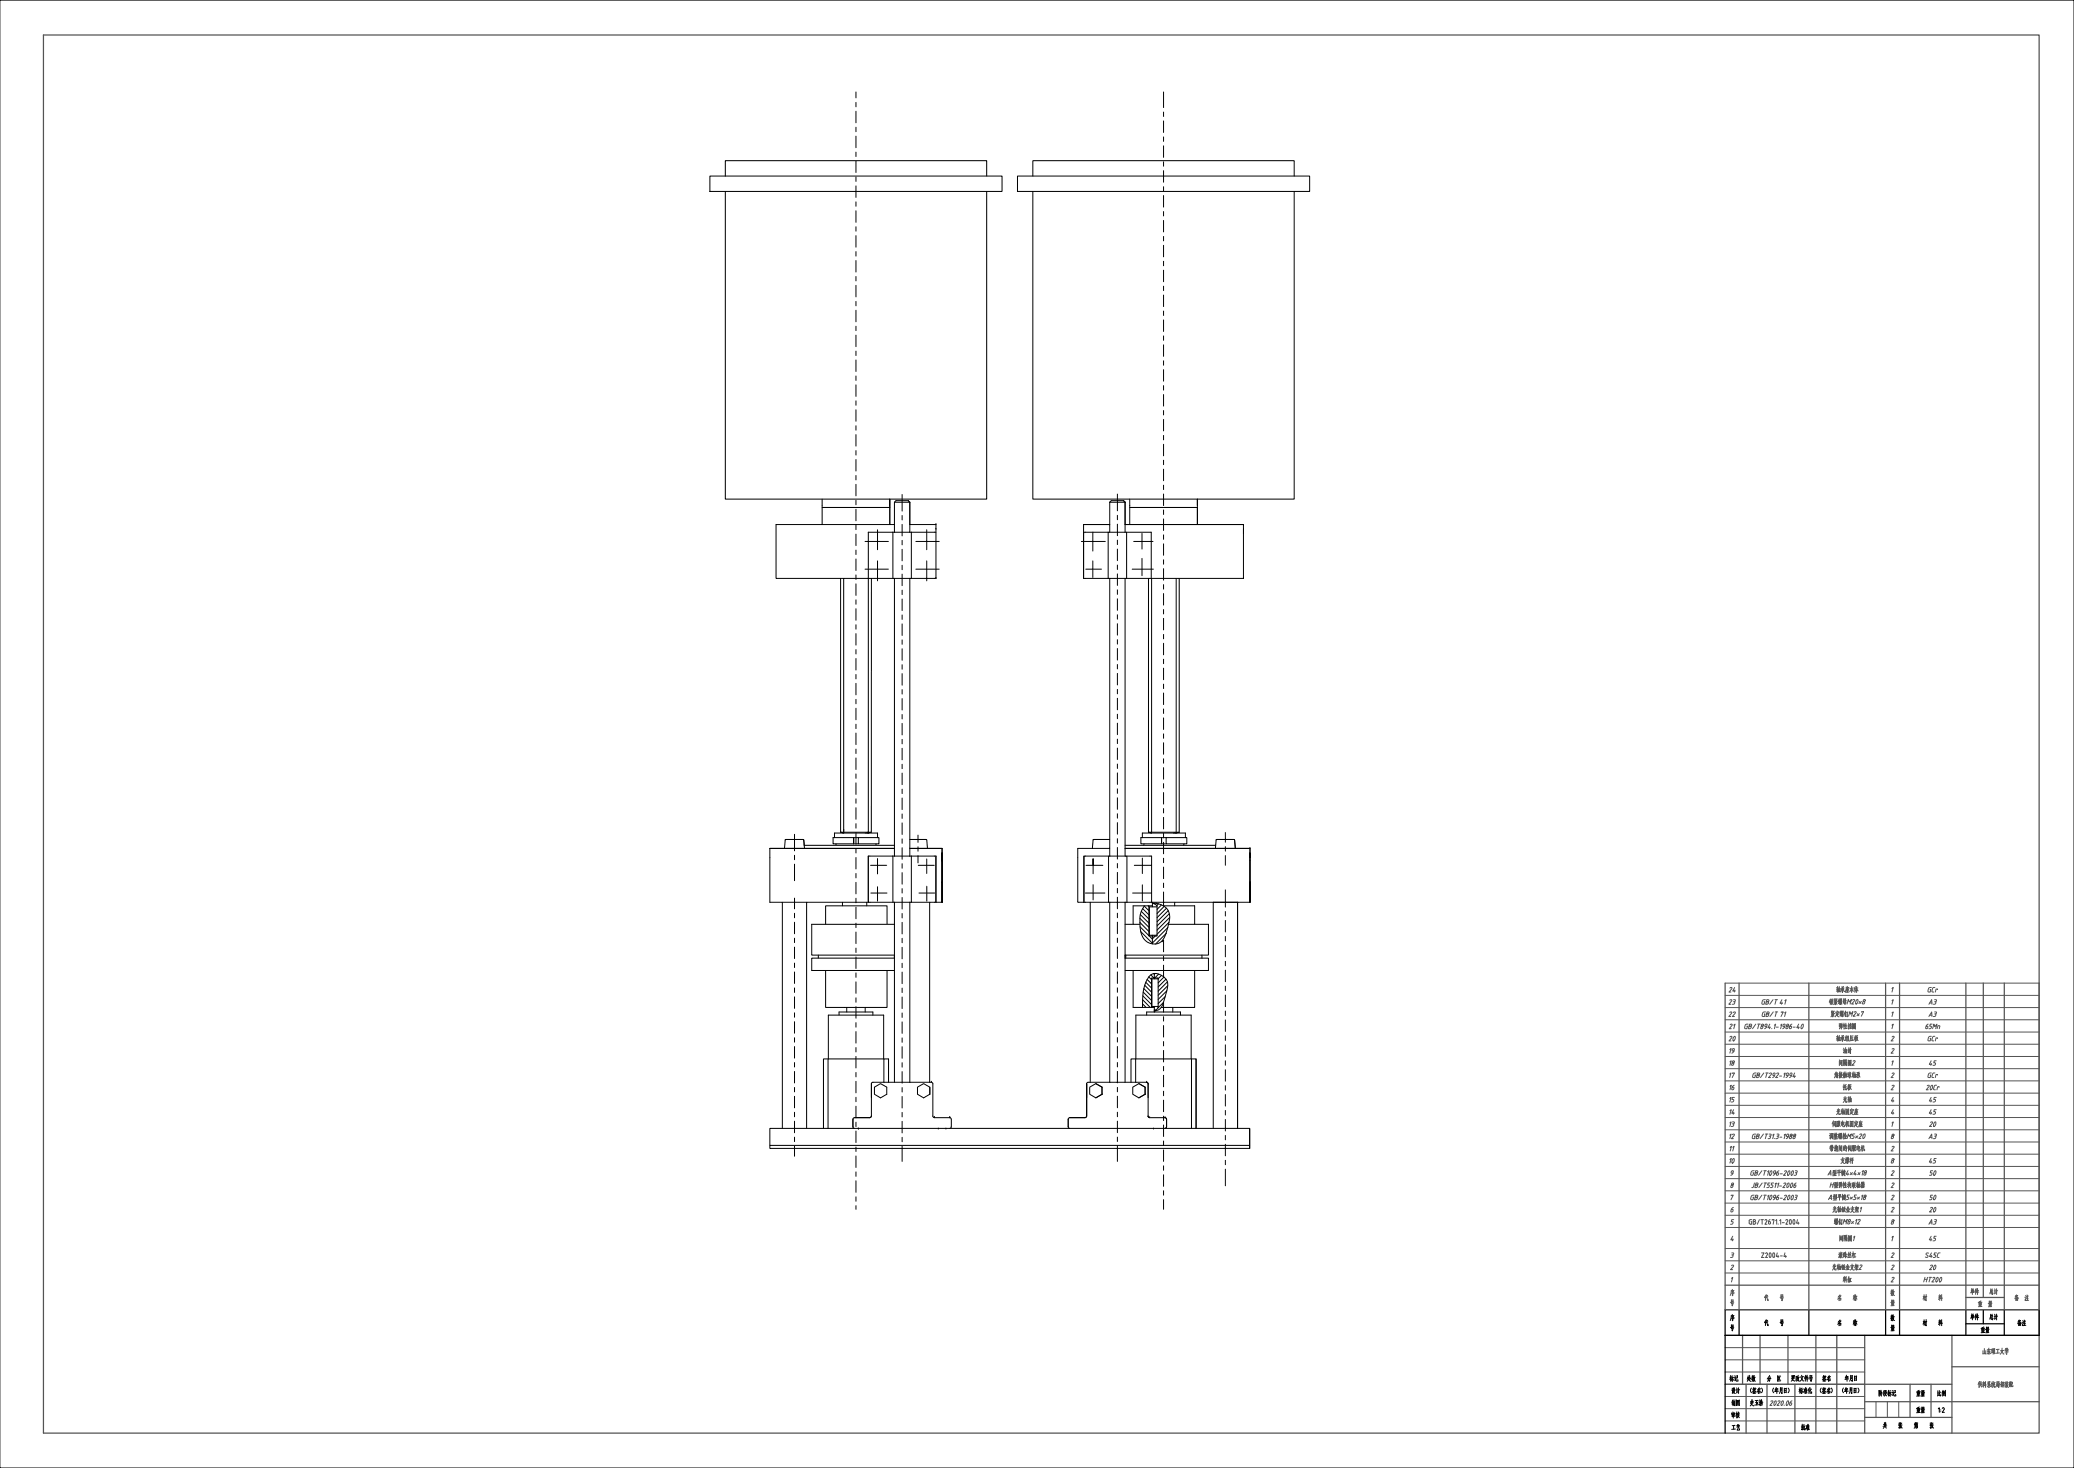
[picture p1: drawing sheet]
<svg xmlns="http://www.w3.org/2000/svg" width="1189mm" height="841mm" viewBox="0 0 1189 841" stroke-linecap="round" stroke-linejoin="round" font-family="sans-serif">
<!-- layer: 0 -->
<g fill="none" stroke="#000" stroke-width=".57">
<path d="M0 0h1189v841h-1189M1004 795a1.8 1.8 0 0 0 0 3M1005 797v1M1005 795v1M1005 796h.1M1005 797l1 1M1006 796l1 1M1006 796l-2 2M1006 796h-1M1006 797h-1M1006 795v1M1006 797v1"/>
<path d="M1006 796h.1M1006 798h-1M1007 796h-1M1008 796h.1M1008 797v1M1008 797h1v1M1008 796h1l-2 2M1008 795l-1 1M1009 798h-1M1010 795a1.8 1.8 0 0 1 0 3M1017 795a1.8 1.8 0 0 0 0 3M1018 796v1"/>
<path d="M1018 795l-1 1M1019 796v2M1019 796h-1M1019 797h-2M1021 795l-1 3M1021 796h.1M1021 797h.1M1022 795v3h-1M1022 795h-1M1023 795v3M1023 796l1-1v3M1024 796l-1 1"/>
<path d="M1024 798h-1M1025 795a1.8 1.8 0 0 1 0 3M1044 795a1.8 1.8 0 0 0 0 3M1045 797v1M1045 795v1M1045 796h.1M1045 797l1 1M1046 796l1 1M1046 796l-2 2M1046 796h-1M1046 797h-1M1046 795v1"/>
<path d="M1046 797v1M1046 796h.1M1046 798h-1M1047 796h-1M1048 796h.1M1048 797v1M1048 797h1v1M1048 796h1l-2 2M1048 795l-1 1M1049 798h-1M1050 795a1.8 1.8 0 0 1 0 3M1057 795a1.8 1.8 0 0 0 0 3"/>
<path d="M1058 796v1M1058 795l-1 1M1059 796v2M1059 796h-1M1059 797h-2M1061 795l-1 3M1061 796h.1M1061 797h.1M1062 795v3h-1M1062 795h-1M1063 795v3M1063 796l1-1v3"/>
<path d="M1064 796l-1 1M1064 798h-1M1065 795a1.8 1.8 0 0 1 0 3M1111 807h1v2M1112 808h.1M1112 809h.1M1114 807h1l-2 2h2M1114 806l-1 1"/>
</g>
<g fill="none" stroke="#545454" stroke-width=".72">
<path d="M25 20h1144v801h-1144zM989 563v187h180v-187M997 563v187M1037 563v187M1081 563v187M1089 563v187M1127 563v187M1137 563v180M1149 563v187M989 736h180M1127 743h22M989 765h180"/>
<path d="M999 765v28M1009 765v28M1025 765v28M1041 765v56M1053 765v56M1069 765v56M1119 765v28M989 793h130v28M1001 793v28M1013 793v28M1029 793v28M1095 793v19"/>
<path d="M1107 793v19M1119 783h50M1069 803h100M1069 812h50"/>
</g>
<g fill="none" stroke="#545454" stroke-width=".57">
<path d="M989 577h180M989 570h180M989 563h180M1049 574v1h1M1049 572v2M1050 573h-1M1050 574h-1M1050 573h.1M1050 573v2M1050 574l1-1v2M1050 572v1M1050 574v2"/>
<path d="M1050 575l1 1M1051 572l-1 1M1051 572v1M1052 572v2M1052 575l-1 1M1052 573v1M1052 574v2v-1M1052 573l1 1M1052 575h1M1053 574v1M1053 574l-1 1M1053 572h-1"/>
<path d="M1053 572l-1 2M1054 573v1M1054 572v3M1054 574l1 1M1054 575h.1M1054 573h.1M1055 574h-1M1055 573l-1 1M1055 572v2M1055 575h-1M1055 572v1M1055 574v2v-1"/>
<path d="M1055 573v1M1055 574h.1M1055 575h1M1055 573h.1M1056 574v1M1056 574h-1h1M1056 572h-1M1056 572v1h-1M1057 572v3h1M1057 574h.1M1057 573h.1M1058 572v3h-1"/>
<path d="M1058 572h-1M1058 573l-2 1M1059 575v-2l1 1 1-1v2M1062 573h1l-2 2h2M1064 573a1.4 1.4 0 0 1 1 1 1.4 1.4 0 0 1-1 1zM1066 574l1 1M1067 574l-1 1M1068 573l1 1-1 1v-1l1-1zM1085 573v2M1085 566v2M989 598h180M989 591h180"/>
<path d="M989 584h180M1085 587v2M1085 580v2M1085 594h1l-2 2h1M989 619h180M989 612h180M989 605h180M1085 608v2M1085 615h1l-2 2h1M1085 601h1l-2 2h1M989 633h180M989 626h180"/>
<path d="M1085 622h1l-2 2h1M1085 636l-1 2h2M1085 629l-1 2h2M1085 637v1M1085 630v1M989 654h180M989 647h180M989 640h180M1006 650h-1v2h1v-1M1007 651h1v-1h-1v2h1v-1M1011 650l-2 2M1012 650h1"/>
<path d="M1013 650l-1 2M1014 651h1v1h-2M1014 650h1v1M1016 650h1l-1 2M1017 652h.1M1019 651v1h-1M1019 650h1l-1 1M1020 651h1M1023 650v2M1025 651h-1l1-1v1l-1 1M1026 650v1a.8 .8 0 0 1 1 1 .8 .8 0 0 1-1 0l1-2zM1028 650v1a.8 .8 0 0 1 1 1 .8 .8 0 0 1-1 0l1-2z"/>
<path d="M1085 643v2M1085 657h1l-2 2h1M1085 650v1a.8 .8 0 0 1 0 1 .8 .8 0 0 1-1 0l2-2zM989 675h180M989 668h180M989 661h180M993 678v1a.9 .9 0 0 1 0 1 .9 .9 0 0 1-1 0v-1l2-1zM993 672h-1l1-1h1l-1 1-1 1M1048 673l1-2 1 2M1048 673h1M1051 671v2M1051 671v1"/>
<path d="M1052 672v1M1052 671h-1M1052 671l-2 1M1052 671v1M1052 673h-1M1052 670v3v-1M1053 673l-2 1M1054 671v1M1054 670v4M1055 671l-1 1M1055 670l-2 1M1055 672h-2"/>
<path d="M1056 672v1M1056 670v2v-1M1056 672h.1M1056 671h.1M1056 672l2 2M1057 671l-1 3M1057 670v3M1057 671h.1M1058 671l-1 1M1058 672h-1M1058 672l-1 1M1058 671h-1"/>
<path d="M1059 671l-1 2h2M1059 672v1M1061 672l1 1M1062 672l-2 1M1064 671l-1 2h1M1064 672l-1 1M1065 672l1 1M1066 672l-1 1M1067 671h1l-1 2M1069 671v1a.8 .8 0 0 1 1 1 1 1 0 0 1-2 0l2-2zM1085 678h1l-2 2h1M1085 671h1l-2 2h1"/>
<path d="M1085 664v1l-1 1v-1l2-1zM989 696h180M989 689h180M989 682h180M992 685h2l-2 2M994 692l-2 2h1v-1M994 699h-1l-1 1h1v1h-1M1003 699v2h1v-1M1003 699h1M1005 700h1M1006 699v1M1006 699h-1v2h1a.7 .7 0 0 0 0-1"/>
<path d="M1009 699l-2 2M1009 699h2M1010 699v2M1012 699h1l-1 2h1M1014 700v1h1M1014 700h1v1M1015 699l-1 1M1016 699h1l-1 2M1018 699v2M1020 699h1v2M1024 699h1l-1 2h1M1026 699a1.3 1.3 0 0 1 1 1 1.3 1.3 0 0 1-1 1z"/>
<path d="M1028 699a1.3 1.3 0 0 1 1 1 1.3 1.3 0 0 1-1 1zM1030 699v2h1M1085 692h1l-2 2h1M1085 685h1l-2 2h1M1085 699v1a.8 .8 0 0 1 0 1 .8 .8 0 0 1-1 0v-1l2-1zM989 715h180M989 703h180M993 719v1h-1M993 718h1l-1 1M993 708l-1 2h2M993 710v1M1010 718h1l-1 2h1"/>
<path d="M1012 718h1l-1 2h1M1014 718h1a1.3 1.3 0 0 1 0 1 1.3 1.3 0 0 1-1 1zM1016 718h1a1.3 1.3 0 0 1 0 1 1.3 1.3 0 0 1-1 1zM1019 718l-1 2h2M1019 719v1M1019 701h.1M1021 720h1M1022 700h1M1023 718v2h1M1024 719v1M1031 700v1M1085 709v-1v3"/>
<path d="M1085 718h1l-2 2h1M989 729h180M989 722h180M993 732v2M993 725h1l-2 2h1M1085 732h1l-2 2h1M1085 725h1l-2 2h1M989 779h80M989 772h80M989 793h80M989 786h80M989 814h80"/>
<path d="M989 807h80M989 800h80M1015 803h1l-1 2h1M1017 803h1a1.4 1.4 0 0 1 0 1 1.4 1.4 0 0 1-1 1zM1019 803h1l-1 2h1M1022 803a1.4 1.4 0 0 1 0 1 1.4 1.4 0 0 1-1 1zM1023 805h.1M1025 803a1.4 1.4 0 0 1 0 1 1.4 1.4 0 0 1-1 1zM1027 803l-1 1v1l1-1h-1M1075 803v9M1082 803v9M1088 803v9"/>
</g>
<!-- layer: 0 -->
<path d="M989 750h180v15h-180zM997 750v15M1037 750v15M1081 750v15M1089 750v15M1127 758h22M1127 750v15M1149 750v15M989 765v56" fill="none" stroke="#000" stroke-width=".72"/>
<!-- layer: 1 -->
<g fill="none" stroke="#000" stroke-width=".57">
<path d="M407 101h167v9h-167zM416 101v-9h150v9M416 110v176h150v-176M583 101h168v9h-168zM592 110v176h150v-176M592 101v-9h150v9M471 286v5M510 286v4zM510 290v11v-10h-39v10M510 290v1M513 288h9M513 288v17"/>
<path d="M521 287l1 1v13h15M521 287h-7l-1 1M521 287l1 1M522 288v17M636 288l1-1h7l1 1M636 288h9M636 288v17M645 288v17M648 286v5M686 290v11v-10h-38v10M686 286v4zM512 305v26h1"/>
<path d="M512 305h25M513 301h-68v30h53v-26h14M522 305v26M635 305h-14v26M636 305h-1v26M636 301h-15v30M636 305h9M645 301h68v5M645 305h1v26M713 303v28h-53v-26h-14M499 331h13M513 331h9"/>
<path d="M513 331v159M522 331v159M522 331h15M621 331h38M636 331v159M645 331v159M478 480v-3h25v3M482 477h15M482 477h2M484 475v1M492 480h-14v3h11v-3v3h3M492 480h12v3h-12z"/>
<path d="M655 480v-3h25v3M658 477h18M659 477h1M668 480h-2v3h-12v-3h12v3h2M668 480h12v3h-12zM450 481h11M450 481v5M461 481v3h52M461 481v5M479 483v1M498 490v27h14M498 490h39"/>
<path d="M502 483v1M512 490v27h1M513 486h-72v31h57v-27M522 481h9l1 5M522 486h18M522 490v27M537 490v27h-15M537 490v27h3M540 489v28zM540 486v7M540 493v12M540 491v-2v4"/>
<path d="M621 490v27M635 490h-14v27M636 486h-18v31h3M636 481h-9l-1 5M636 490h-1v27M636 490h10v27M645 486h72v31M645 484h52M646 490h14v27M656 483v1M679 483v1M697 481h11"/>
<path d="M697 481v5M708 481v5M717 489v28zM448 517v129M462 517v129M483 517v2M497 517v2M513 517h9M513 517v103M522 517v103M533 517v103M540 505v12"/>
<path d="M621 517h96M625 517v103M636 517v103M645 517v103M661 519h-11v11M661 517v3M673 517v2M685 519v11M695 517v129M709 517v129M717 505v12M473 530v-11h35v11"/>
<path d="M513 530h-48v17h48v2h-48v7h48M645 530h8M670 530h23v17h-48M469 547v2M473 556v21h35v-21M645 549h48v7h-48M645 547v2M650 556v21M685 556v21h-19M689 547v2M484 577h.1M485 577v3"/>
<path d="M496 577v3M662 577v3v-2M672 577v3M481 582v-2h19v2M657 582v-2h20v2M475 607v39M475 607v-25h32v25h-35v39M651 607v13M651 607v-25h32v25M683 607h-35v13M686 607v39v-39h-3v39M499 621l1-1h34l1 1v18l1 1"/>
<path d="M499 639v1M500 621v18M501 623l4-2 3 2v4l-3 2-4-2zM507 620v-13h2v13M526 623l3-2 4 2v4l-4 2-3-2zM533 623v4M623 639l-1 1M623 621l1-1h33l1 1M623 621v18M625 623l3-2 4 2v4l-4 2-3-2zM628 621l4 2v4M632 627l-4 2"/>
<path d="M649 623l4-2 3 2v4l-3 2-4-2zM653 621l3 2v4M656 627l-3 2M658 621v8M658 621v18l1 1M499 640l-10 1v5h1M536 640h8l1 1M545 646h-1M545 641v5M622 640l-9 1-1 5h1M659 640h9l1 1M669 646h-1"/>
<path d="M669 641v5M716 656h-275v2h275M716 646v12v-12h-275v10"/>
</g>
<g fill="#000">
<circle cx="510" cy="290" r=".2"/>
<circle cx="537" cy="303" r=".2"/>
<circle cx="537" cy="301" r=".2"/>
<circle cx="537" cy="331" r=".2"/>
<circle cx="713" cy="331" r=".2"/>
<circle cx="498" cy="477" r=".2"/>
<circle cx="717" cy="486" r=".2"/>
<circle cx="540" cy="505" r=".2"/>
<circle cx="540" cy="517" r=".2"/>
<circle cx="717" cy="517" r=".2"/>
<circle cx="717" cy="505" r=".2"/>
<circle cx="534" cy="620" r=".2"/>
<circle cx="657" cy="620" r=".2"/>
<circle cx="492" cy="647" r=".2"/>
<circle cx="536" cy="640" r=".2"/>
<circle cx="538" cy="647" r=".2"/>
<circle cx="542" cy="647" r=".2"/>
<circle cx="544" cy="640" r=".2"/>
<circle cx="615" cy="647" r=".2"/>
<circle cx="659" cy="640" r=".2"/>
<circle cx="661" cy="647" r=".2"/>
<circle cx="668" cy="640" r=".2"/>
</g>
<g fill="none" stroke="#000" stroke-width=".57">
<path d="M537 301v30M482 331v146h2M484 331v146M499 331h-1v146M500 331l-1 146M658 331v146h2M659 331h1M660 331v146M674 331v146M676 331v146h-2M497 477h2h-1M656 519l3 3"/>
<path d="M658 519h1M659 519v17h4M661 518l2 1v17h-4v-16h4M661 517a9 9 0 0 1 8 4 9 9 0 0 1 1 9l-1 3a8 8 0 0 1-7 8 9 9 0 0 1-9-11v-3a12 12 0 0 1 3-8M662 517v1M664 518l-1 1M666 518l-3 3M667 519h18M667 519l-4 4M653 528l6 6M653 526l6 5M654 531l5 5"/>
<path d="M654 524l5 5M654 534l7 6M654 522l5 4M655 521l4 3M659 536l2 2M661 536v5M662 536l-1 2M667 539l-1 1M669 520l-6 6M669 535l-7 6M669 531l-8 9M670 522l-7 6"/>
<path d="M670 528l-7 7M670 524l-7 7M670 526l-7 7M658 560l2 1M660 558l1 2M662 558v3M662 558h-1M664 558l-2 2M666 559l-2 2h-4v16h4M667 560l-3 3M655 577a24 24 0 0 1 5-19 7 7 0 0 1 7 2 7 7 0 0 1 2 7l-2 5a7 7 0 0 1-5 7M655 575l2 2"/>
<path d="M655 573l4 4M655 571l5 5M655 568l5 5M656 566l4 5M656 564l4 4M657 563l3 3M657 561l3 3M660 577v-17h4v17l-2 2M662 577h-12M663 578l-1 1M667 574l-3 4M668 571l-4 4"/>
<path d="M668 561l-4 4M669 568l-5 5M669 563l-5 5M669 565l-5 5"/>
</g>
<g fill="none" stroke="#000" stroke-width=".57">
<path d="M491 53v3M491 59v2M667 53v9M491 64v6M491 73v2M491 78v7M667 64v3M667 69v7M667 78v3M491 87v3M491 92v7M667 84v6"/>
<path d="M667 93v2M667 98v6M491 101v3M491 106v7M491 116v2M667 107v3M667 112v7M491 121v6M491 130v2M491 135v7M667 121v3M667 126v7"/>
<path d="M667 135v3M491 144v3M491 149v7M491 158v3M667 141v6M667 150v2M667 155v6M491 163v7M491 173v2M491 178v6M667 164v2M667 169v7"/>
<path d="M667 178v3M491 187v2M491 192v7M667 183v7M667 192v3M667 198v6M491 201v3M491 206v7M491 215v3M667 207v2M667 212v6M491 221v6"/>
<path d="M491 230v2M491 235v6M667 221v3M667 226v7M667 235v3M491 244v2M491 249v7M491 258v3M667 240v7M667 249v3M667 255v6M491 263v7"/>
<path d="M491 272v3M491 277v7M667 264v2M667 269v6M667 278v2M491 287v2M491 292v6M517 283v10M517 295v3M641 283v10M641 295v3M667 283v7"/>
<path d="M667 292v3M667 297v7M491 301v2M491 306v7M491 315v3M496 310h13M503 304v11M517 300v7M517 310v2M517 315v6M525 310h13M531 304v11"/>
<path d="M620 310h14M626 305v11M641 300v7M641 309v3M641 315v6M650 310h11M655 306v9M655 320v10M667 306v3M667 312v6M491 320v7M491 329v3"/>
<path d="M491 335v6M496 326h13M503 321v12M517 324v2M517 329v7M517 338v3M525 326h13M531 321v12M622 326h9M626 321v10M641 324v2M641 329v6"/>
<path d="M641 338v3M649 326h12M667 321v2M667 326v6M667 335v3M491 344v2M491 349v6M491 358v2M517 343v7M517 352v3M517 357v7M641 343v7"/>
<path d="M641 352v3M641 357v7M667 340v7M667 349v3M667 354v7M491 363v7M491 372v3M491 377v7M517 367v2M517 372v6M641 366v3M641 372v6"/>
<path d="M667 363v3M667 369v6M667 378v2M491 386v3M491 391v7M517 381v2M517 386v7M517 395v3M641 381v2M641 386v6M641 395v2M667 383v6"/>
<path d="M667 392v2M667 397v7M491 401v2M491 406v6M491 415v2M491 420v7M517 400v7M517 409v3M517 414v7M641 400v7M641 409v3M641 414v7"/>
<path d="M667 406v3M667 411v7M491 429v3M491 434v7M517 424v2M517 429v6M517 438v2M641 423v3M641 429v6M641 438v2M667 420v3M667 426v6"/>
<path d="M667 435v2M667 440v6M491 443v3M491 449v6M491 458v2M517 443v7M517 452v3M517 457v7M641 443v6M641 452v3M641 457v7M667 449v2"/>
<path d="M667 454v7M455 478v9M491 463v6M491 472v2M491 477v7M517 466v3M517 471v7M526 478v5M641 466v3M641 471v7M667 463v3M667 468v7"/>
<path d="M667 477v3M702 477v6M455 490v3M455 495v10M491 486v3M491 491v7M499 496h9M503 492v9M517 481v2M517 486v6M517 495v2M517 500v7"/>
<path d="M526 485v3M526 490v4M526 496h10M531 492v8M623 496h9M627 496v-4v9M641 480v3M641 486v6M641 495v2M641 500v6M650 496h10M655 492v8"/>
<path d="M667 483v6M667 492v2M667 497v6M702 485v3M702 490v6M455 515v6M491 500v3M491 505v7M491 515v2M491 520v6M499 512h9M503 508v8"/>
<path d="M517 509v3M517 514v7M527 512h9M531 508v8M622 512h11M627 507v9M641 509v2M641 514v7M649 512h11M655 507v9M667 506v2M667 511v8"/>
<path d="M695 517h14M702 510v10M455 523v3M455 528v7M455 537v3M491 529v2M491 534v7M517 523v3M517 528v7M517 538v2M641 523v3M641 528v7"/>
<path d="M641 537v3M667 539v6M702 522v3M702 527v7M702 536v3M455 543v6M455 552v2M455 557v6M491 543v3M491 548v7M491 557v3M517 543v6"/>
<path d="M517 552v2M517 557v7M641 543v6M641 552v2M641 557v6M667 548v2M667 553v7M702 542v6M702 551v2M702 556v6M455 566v3M455 571v7"/>
<path d="M491 563v6M491 572v2M491 577v6M517 566v3M517 571v7M641 566v2M641 571v7M667 574v6M702 565v3M702 570v7M702 579v3M455 580v3"/>
<path d="M455 585v7M455 595v2M455 600v6M491 586v2M491 591v7M517 580v3M517 585v7M517 595v2M517 600v6M641 580v3M641 585v7M641 594v3"/>
<path d="M641 600v6M667 582v3M667 588v6M667 597v2M702 584v7M702 593v3M702 599v6M455 609v2M455 614v6M491 600v3M491 605v7M491 614v3"/>
<path d="M491 619v7M517 609v2M517 614v7M641 609v2M641 614v6M667 602v6M667 611v2M667 616v7M702 608v2M702 613v6M455 623v3M455 628v7"/>
<path d="M455 637v3M491 629v2M491 634v6M517 623v3M517 628v7M517 637v3M641 623v3M641 628v7M641 637v3M667 625v3M667 630v7M667 639v3"/>
<path d="M702 622v3M702 627v7M702 636v3M455 642v7M455 651v3M455 657v5M491 643v2M491 648v7M491 657v3M517 642v7M517 652v2M517 657v8"/>
<path d="M641 642v7M641 651v3M641 657v8M667 645v6M667 654v2M667 659v6M702 641v7M702 650v3M702 656v6M491 662v7M491 671v3M491 676v7"/>
<path d="M667 668v2M667 673v7M702 665v2M702 670v9M491 686v2M491 691v2M667 682v3M667 687v6"/>
</g>
<g font-size="7.5">
<text x="1101" y="761">材 料</text>
<text x="1002" y="807">史玉浩</text>
<text x="1078" y="820">共 张 第 张</text>
</g>
<g font-size="7.1" fill="#545454">
<text x="1052" y="570">轴承座本体</text>
<text x="1048" y="584">紧定螺钉M2*7</text>
<text x="1053" y="591">弹性挡圈</text>
<text x="1052" y="598">轴承组压板</text>
<text x="1053" y="612">间隔圈2</text>
<text x="1051" y="619">角接触球轴承</text>
<text x="1056" y="626">托板</text>
<text x="1056" y="633">光轴</text>
<text x="1052" y="640">光轴固定座</text>
<text x="1049" y="647">伺服电机固定座</text>
<text x="1048" y="661">带抱闸的伺服电机</text>
<text x="1054" y="668">支撑杆</text>
<text x="1048" y="682">H型弹性块联轴器</text>
<text x="1050" y="696">光轴钣金支架1</text>
<text x="1054" y="712">间隔圈1</text>
<text x="1053" y="722">滚珠丝杠</text>
<text x="1050" y="729">光轴钣金支架2</text>
<text x="1056" y="736">料缸</text>
<text x="1129" y="743">单件</text>
<text x="1140" y="743">总计</text>
<text x="1010" y="746">代 号</text>
<text x="1052" y="746">名 称</text>
<text x="1101" y="746">材 料</text>
<text x="1154" y="746">备 注</text>
<text x="1133" y="750">重 量</text>
<text x="1136" y="777">山东理工大学</text>
<text x="1133" y="796">供料系统局部装配</text>
</g>
<g font-size="7.1">
<text x="1010" y="761">代 号</text>
<text x="1129" y="757">单件</text>
<text x="1135" y="765">重量</text>
<text x="991" y="793">标记</text>
<text x="1000" y="793">处数</text>
<text x="1012" y="793">分 区</text>
<text x="1026" y="793">更改文件号</text>
<text x="1044" y="793">签名</text>
<text x="1057" y="793">年月日</text>
<text x="992" y="800">设计</text>
<text x="1030" y="800">标准化</text>
<text x="1076" y="801">阶段标记</text>
<text x="1098" y="801">重量</text>
<text x="1110" y="801">比例</text>
<text x="992" y="814">审核</text>
<text x="1098" y="811">重量</text>
<text x="1032" y="821">批准</text>
</g>
<g font-size="6.6" fill="#545454">
<text x="1056" y="605">油封</text>
<text x="1048" y="654">调整螺栓M5*20</text>
<text x="1047" y="689">A型平键5*5*18</text>
<text x="1051" y="703">螺钉M8*12</text>
</g>
<g font-size="6.6">
<text x="1052" y="761">名 称</text>
<text x="1140" y="757">总计</text>
<text x="1156" y="761">备注</text>
<text x="992" y="806">制图</text>
<text x="992" y="821">工艺</text>
</g>
<g font-size="6.2" fill="#545454">
<text x="990" y="570">24</text>
<text x="1104" y="570">GCr</text>
<text x="990" y="598">20</text>
<text x="1104" y="598">GCr</text>
<text x="991" y="605">19</text>
<text x="991" y="612">18</text>
<text x="1105" y="612">45</text>
<text x="996" y="647" transform="rotate(-90 996 647)">13</text>
<text x="1105" y="647">20</text>
<text x="991" y="654">12</text>
<text x="1105" y="654">A3</text>
<text x="1003" y="689">GB/T1096-2003</text>
<text x="1105" y="689">50</text>
<text x="1105" y="696">20</text>
<text x="1105" y="703">A3</text>
<text x="1105" y="712">45</text>
<text x="1103" y="722">S45C</text>
</g>
<g font-size="5.7" fill="#545454">
<text x="990" y="576">23</text>
<text x="1009" y="576">GB/T 41</text>
<text x="1105" y="576">A3</text>
<text x="990" y="583">22</text>
<text x="1009" y="583">GB/T 71</text>
<text x="1105" y="583">A3</text>
<text x="990" y="591">21</text>
<text x="999" y="591">GB/T894.1-1986-40</text>
<text x="1103" y="591">65Mn</text>
<text x="991" y="618">17</text>
<text x="1004" y="618">GB/T292-1994</text>
<text x="1104" y="618">GCr</text>
<text x="1103" y="625">20Cr</text>
<text x="991" y="633">15</text>
<text x="1105" y="633">45</text>
<text x="991" y="640">14</text>
<text x="1105" y="640">45</text>
<text x="995" y="667" transform="rotate(-90 995 667)">10</text>
<text x="1105" y="667">45</text>
<text x="1003" y="675">GB/T1096-2003</text>
<text x="1105" y="675">50</text>
<text x="1003" y="682">JB/T5511-2006</text>
<text x="1105" y="728">20</text>
<text x="1102" y="736">HT200</text>
</g>
<g font-size="5.3" fill="#545454">
<text x="995" y="625" transform="rotate(-90 995 625)">16</text>
<text x="995" y="661" transform="rotate(-90 995 661)">11</text>
<text x="995" y="749" transform="rotate(-90 995 749)">序 号</text>
<text x="1087" y="749" transform="rotate(-90 1087 749)">数 量</text>
</g>
<g font-size="5.3">
<text x="995" y="764" transform="rotate(-90 995 764)">序 号</text>
<text x="1087" y="764" transform="rotate(-90 1087 764)">数 量</text>
</g>
</svg>
